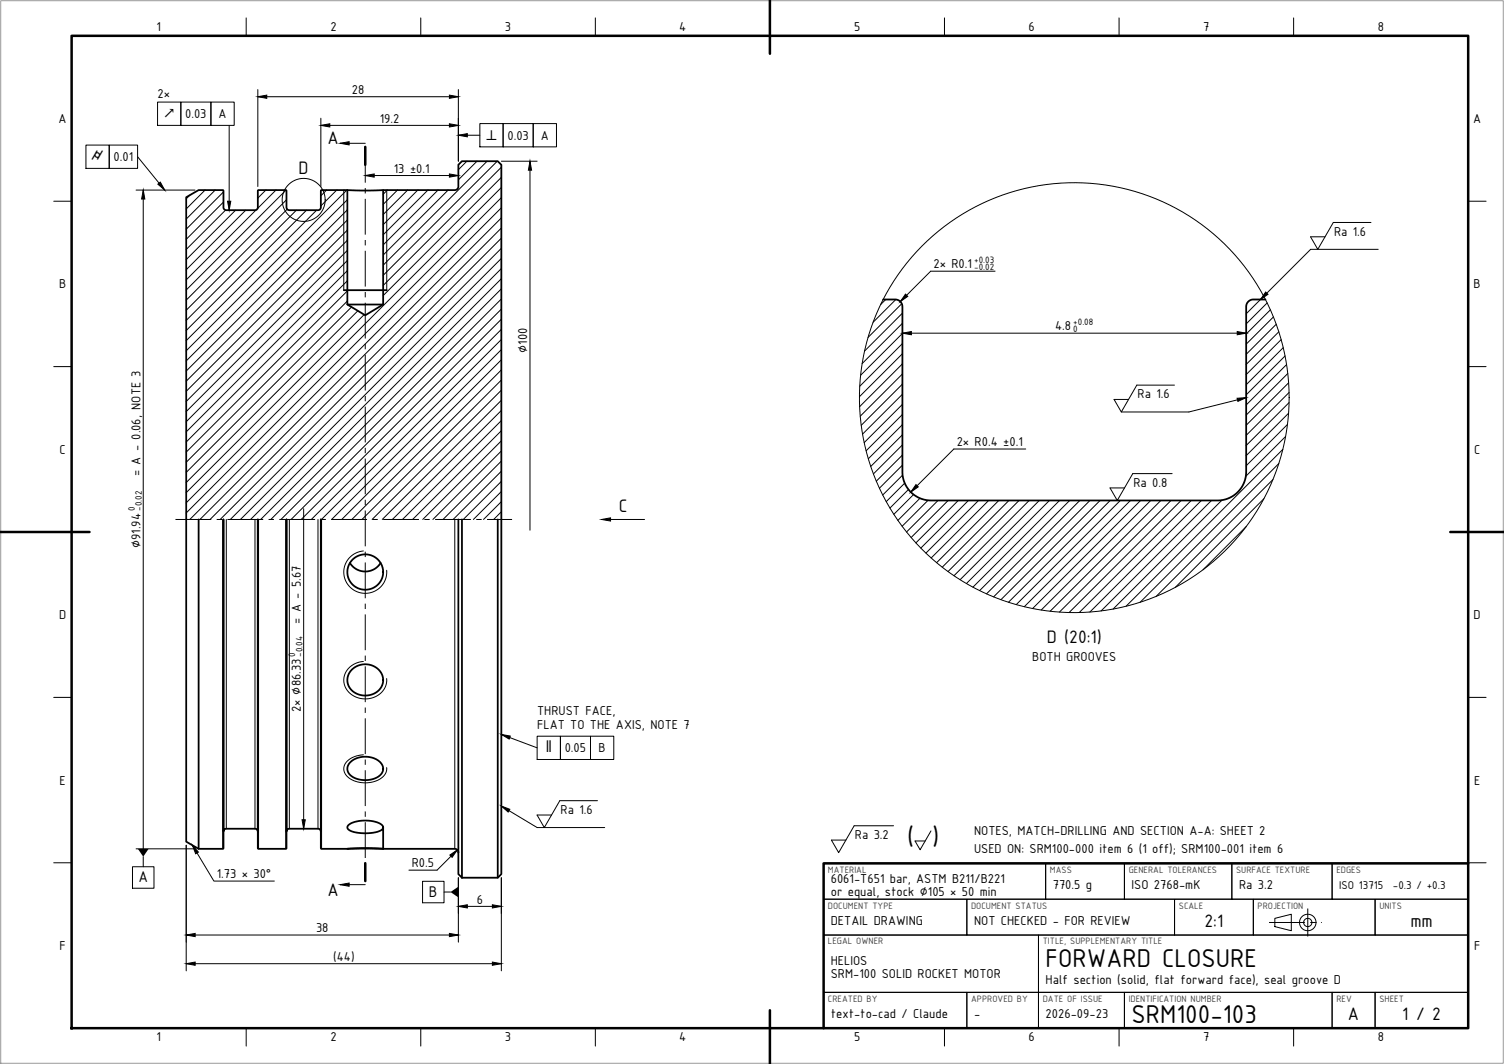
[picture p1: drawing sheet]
<svg xmlns="http://www.w3.org/2000/svg" width="420mm" height="297mm" viewBox="0 0 420 297" stroke-linecap="round" stroke-linejoin="round" font-family="sans-serif">
<g fill="none" stroke="#000" stroke-width=".28">
<path d="M68.8 5v5M117.5 5v5M166.3 5v5M215 5v5M263.8 5v5M312.5 5v5M361.2 5v5M44 28.5h6.5v6.5h-6.5zM50.5 28.5h8.4v6.5h-8.4zM58.9 28.5h6.5v6.5h-6.5zM64 35v23.7M72 25v27.1"/>
<path d="M72 27h56M89.6 33v19.1M89.6 35h38.4M95 40h7M128 25v20M128 37.7h6M134 34.5h6.5v6.5h-6.5zM140.5 34.5h8.4v6.5h-8.4zM148.9 34.5h6.5v6.5h-6.5zM15 56.2h5M24 40.5h6.5v6.5h-6.5zM30.5 40.5h7.9v6.5h-7.9z"/>
<path d="M38 53.1h16.5M38.4 43.7l7.6 9.4M40 53.1v183.8M53 54.5l-1 1M57.3 53.1l-5.3 5.2M60.1 53.1l-8.1 8.1M62.4 56.4l-10.4 10.4M62.4 53.6l-10.4 10.4M63 58.6l-11 11M65.8 58.7l-13.8 13.8M68.6 58.7l-16.6 16.6M71.5 58.6l-19.5 19.5"/>
<path d="M74.2 53.1l-2.2 2.2M77.1 53.1l-5.2 5.1M79.9 53.1l-27.9 27.9M80 55.8l-28 28M80.2 58.4l-28.2 28.2M82.8 58.7l-30.8 30.7M85.6 58.7l-33.6 33.6M88.4 58.7l-36.4 36.4M91.2 53.1l-1.6 1.6M94 53.1l-4.4 4.4M96 53.1v27.9M96.9 53.1l-44.9 44.8"/>
<path d="M97 58.6l-45 45M97 55.8l-45 45M102 49h26M108 53.1v27.9M108.2 53.1l-1.2 1.1M111 53.1l-4 4M113.8 53.1l-6.8 6.8M116.7 53.1l-9.7 9.6M119.5 53.1l-12.5 12.4M122.3 53.1l-15.3 15.3M125.1 53.1l-18.1 18.1M130.4 45l-2.4 2.4"/>
<path d="M133.2 45l-5.2 5.2M136 45l-29 29M138.9 45l-31.9 31.9M140 58l-87 87M140 55.2l-88 88M140 52.3l-88 88M140 49.5l-33 33M140 46.7l-33 33M140 45h10M148 45v103M410 56.2h5M97 78.4l-45 45"/>
<path d="M97 75.5l-45 45M97 72.7l-45 45M97 69.9l-45 45M97 67.1l-45 45M97 64.2l-45 45M97 61.4l-45 45M140 77.8l-67.2 67.2M140 75l-70 70M140 72.1l-72.9 72.9M140 69.3l-75.7 75.7M140 66.5l-78.5 78.5M140 63.7l-81.3 81.3"/>
<path d="M140 60.8l-84.2 84.2M277.9 75.7h-18l-8.5 8.5M382.8 62.1h-10.5l-4.3 7.5-2-3.5h4M384.9 69.6h-18.9l-18 18M97 84l-45 45M97 81.2l-45 45M98.2 85.7l-46.2 46.2M99.9 86.8l-47.9 47.9M101.7 87.8l-49.7 49.7M140 97.6l-47.4 47.4M140 94.8l-50.2 50.2v91.9M140 91.9l-53.1 53.1"/>
<path d="M140 89.1l-55.9 55.9M140 86.3l-58.7 58.7M140 83.5l-61.5 61.5M140 80.6l-64.4 64.4M247.3 83.6l-1.4 1.4M250.2 83.6l-6.4 6.4M251.8 84.8l-9.4 9.4M252 98.7l-12 12M252 95.9l-11.9 11.9M252 93.1l-11.7 11.7M252 90.3l-11.2 11.2M252 87.4l-10.6 10.6"/>
<path d="M252 93h96M353.9 84.6l-5.9 5.8M354.8 86.5l-6.8 6.7M355.6 88.5l-7.6 7.6M356.4 90.5l-8.4 8.4M357.1 92.6l-9.1 9.1M357.8 94.8l-9.8 9.8M358.4 97l-10.4 10.4M358.9 99.4l-10.9 10.8M15 102.3h5M140 117.4l-27.6 27.6M140 114.6l-30.4 30.4"/>
<path d="M140 111.7l-33.3 33.3M140 108.9l-36.1 36.1M140 106.1l-38.9 38.9M140 103.3l-41.7 41.7M140 100.4l-44.6 44.6M252 118.5l-9.5 9.6M252 115.7l-10.1 10.1M252 112.9l-10.7 10.7M252 110.1l-11.1 11.1M252 107.2l-11.5 11.5M252 104.4l-11.8 11.8M252 101.6l-11.9 11.9"/>
<path d="M328 107.5h-10.5l-4.4 7.5-2-3.5h4.1M348 111l-16 4h-18.9M359.3 101.8l-11.3 11.2M359.5 118.5l-11.5 11.5M359.6 104.3l-11.6 11.6M359.8 115.3l-11.8 11.9M359.9 106.8l-11.9 11.9M360 109.6l-12 11.9M360 112.4l-12 12M410 102.3h5M140 137.2l-7.8 7.8M140 134.4l-10.6 10.6"/>
<path d="M140 131.5l-13.5 13.5M140 128.7l-16.3 16.3M140 125.9l-19.1 19.1M140 123.1l-21.9 21.9M140 120.2l-24.8 24.8M252 129.9l-6.4 6.4M252 127l-7.3 7.3M252 124.2l-8.1 8.1M252 121.4l-8.8 8.8M252.1 132.6l-5.6 5.6M252.7 134.9l-5.2 5.1M253.7 136.6l-5.2 5.2"/>
<path d="M255.1 138l-5.5 5.6M256.9 139.1l-6.2 6.2M259.2 139.7l-7.3 7.2M262 139.7l-8.8 8.8M264.8 139.7l-10.4 10.3M267.6 139.7l-11.8 11.8M270.4 139.7l-13.3 13.3M273.3 139.7l-14.7 14.7M276.1 139.7l-16.1 16.1M278.9 139.7l-17.3 17.4M281.8 139.7l-18.7 18.6M284.6 139.7l-19.9 19.8"/>
<path d="M286.4 125.3h-20l-12.1 12.1M287.4 139.7l-21 21M290.2 139.7l-22.1 22.1M293.1 139.7l-23.2 23.2M295.9 139.7l-24.2 24.2M298.7 139.7l-25.1 25.2M301.5 139.7l-26 26.1M304.4 139.7l-26.9 26.9M307.2 139.7l-27.7 27.7M310 139.7l-28.4 28.4M312.9 139.7l-29.1 29.1M315.7 139.7l-29.7 29.7"/>
<path d="M318.5 139.7l-30.1 30.2M321.3 139.7l-30.5 30.6M324.2 139.7l-30.9 30.9M327 139.7l-31.2 31.2M327.3 132.2h-11l-4.3 7.5-2-3.5h4M329.8 139.7l-31.2 31.3M332.7 139.7l-31.3 31.3M335.5 139.7l-31.2 31.1M338.3 139.7l-30.8 30.8M341.2 139.6l-30.4 30.4M353 139.2l-24.8 24.8M355.5 133.9l-32.6 32.6"/>
<path d="M357.1 129.4l-38.7 38.7M358.2 125.4l-43.8 43.8M359 121.8l-11.1 11.1M15 148.5h5M62.2 145v91.9M63.2 145v86.3M71.2 145v86.3M72.2 145v91.9M79.8 145v91.9M80.8 145v86.3M84.8 142v89.3M88.8 145v86.3"/>
<path d="M101.5 153.8a6 6 0 0 0-5.4 6.5 6 6 0 0 0 6.5 5.4 6 6 0 0 0 5.4-6.5M127 145v91.9M140 142.9l-2.1 2.1M140 140l-5 5M170.5 145h9.5M348 147l-12 12M410 148.5h5M15 194.7h5M101.5 184.6a5.2 5.2 0 0 0-4.8 2.7 5.2 5.2 0 0 0 .3 5.4 6.3 6.3 0 0 0 10.9-1.9l.1-1.4M410 194.7h5M101.5 210.7a5.3 5.3 0 0 0-5.5 3.7 4.5 4.5 0 0 0 4.5 4 6.6 6.6 0 0 0 7.3-2.9l.2-1.2M140 205l10 3.8"/>
<path d="M150 205.5h6.5v6.5h-6.5zM156.5 205.5h8.4v6.5h-8.4zM164.9 205.5h6.5v6.5h-6.5zM38 236.9h16.5M40 239.1v2.8M52 235.9v35.1M53.7 235.9l6 10h16.9M127.7 237.2l-5.6 5.7h-7.9M140 225l10 6h18.9M166.8 223.5h-10.5l-4.3 7.5-2-3.5h4M249.5 230.5h-11l-4.3 7.5-2-3.5h4M260 232l-3.1 5.2-1.4-2.4h2.9"/>
<path d="M15 240.8h5M37 241.9h6v6h-6zM95 246.9h7M118 246h6v6h-6zM124 249h1.8M128 245v18M128 253h12M140 245v26M230 251h40v10h-40zM230 241h62v10h-62zM270 251h58v10h-58zM292 241h22v10h-22z"/>
<path d="M314 241h30v10h-30zM328 251h22v10h-22zM344 241h28v10h-28zM350 251h34v10h-34zM356 256.4l4.6-1.2v4.6l-4.6-1.1zM372 241h38v10h-38zM384 251h26v10h-26zM410 240.8h5M52 261h76M52 269h88M230 277h40v10h-40zM230 261h60v16h-60z"/>
<path d="M270 277h20v10h-20zM290 277h24v10h-24zM290 261h120v16h-120zM314 277h58v10h-58zM372 277h12v10h-12zM384 277h26v10h-26zM68.8 287v5M117.5 287v5M166.3 287v5M215 287v5M263.8 287v5M312.5 287v5"/>
<path d="M361.2 287v5"/>
<circle cx="84.8" cy="55.8" r="6"/>
<circle cx="300" cy="111" r="60"/>
<circle cx="365.2" cy="257.5" r="1.15"/>
<circle cx="365.2" cy="257.5" r="2.3"/>
</g>
<path d="M20 10h390v277h-390zM215 0v15M102 41v5M0 148.5h25M405 148.5h15M102 240.9v5M410 241h-180v46M215 282v15" fill="none" stroke="#000" stroke-width=".7"/>
<path d="M.2 .2h419.6v296.6h-419.6z" fill="none" stroke="#999" stroke-width=".28"/>
<path d="M102 41v204.9M49 145h94M354.4 257.5h14.7M365.2 261.4v-7.8" fill="none" stroke="#000" stroke-width=".28" stroke-dasharray="10 1.5 1.5 1.5" stroke-linecap="butt"/>
<g fill="none" stroke="#000" stroke-width=".5">
<path d="M97 53.1h10M96 81h12M97 85h10M246.6 83.6l4 .1 1 .6 .4 1.1v46.3a8 8 0 0 0 8 8h80a8 8 0 0 0 8-8v-46.3l.4-1.1 1-.6 4-.1M55.5 145v91.9M97.7 157.1l.9 1.1 1 .7 1.2 .5 1.2 .1 1.3-.1 1.2-.5 1-.8 .8-1M128 145v92.9M129 145v100M139 145v100M98.3 186.9l1.4-1 1.7-.4h1.7l1.7 .7 1.3 1.1 .7 1.5 .2 1.6-.6 1.5-1.4 1.4-1.9 .7-2.1 .1-1.9-.8-1.4-1.3-.7-1.7 .3-1.9zM97.8 212.7l1.3-.8 1.5-.5 1.6-.2 1.6 .3 1.5 .6 1.1 .9 .5 1v1.1l-.8 1.3-1.6 1-2.2 .4-2.2-.3-1.9-.8-1-1.2-.1-1.4zM97.3 230.3l.9-.6 1.3-.4 3.4-.2 3 .7 .8 .5 .3 .7-.5 .7-1.3 .5-2 .4h-2.2l-2.1-.3-1.3-.6-.6-.6z"/>
<path d="M107 230.9v6h-.2M107 236.9a46.6 46.6 0 0 0-9.8 0h-.2h.2M128 237.9l-.3-.7-.7-.3-37.4-.1v-91.8v87.1l-.2-.5-.6-.3h-8.1l-.5 .3-.2 .5v-87.1v91.8l-.2 .1h-7.6l-.2-.1v-91.8v87.1l-.2-.5-.6-.3h-8.1l-.5 .3-.2 .5v-87.1v91.8l-.2 .1h-6.7l-3.5-2v-179.8l3.5-2h6.8l.1 4.9 .3 .5 .5 .2 8.4-.2 .4-.5v-4.7l.2-.2h7.7l.1 4.9 .5 .6 8.4 .1 .5-.3 .2-.4 .1-4.9h7.3v31.9l5 3 5-3v-31.9l20.2-.1 .5-.3 .3-.5v-6.2l1-1h10l1 1v198l-1 1h-10M128 237.9v6.1l1 1"/>
<circle cx="102" cy="159.7" r="5"/>
</g>
<g fill="#000" stroke="#000" stroke-width=".28">
<path d="M72 27l2.5-.5v1zM89.6 35l2.5-.4v.9zM95 40l2.5-.5v1zM125.5 34.6l2.5 .4-2.5 .5zM125.5 26.5l2.5 .5-2.5 .5zM128 37.7l2.5-.4v.9zM40 53.1l.4 2.5h-.8zM44.1 51.4l.7-.6 1.2 2.3zM63.6 56.2h.9l-.5 2.5zM102 49l2.5-.4v.8zM125.5 48.6l2.5 .4-2.5 .4zM148 45l.5 2.5h-.9z"/>
<path d="M252.9 82.1l.6 .6-2.1 1.5zM252 93l2.5-.5v1zM345.5 92.5l2.5 .5-2.5 .5zM353.4 81.5l.7 .7-2.1 1.4zM345.5 111.2l2.5-.2-2.3 1zM255.8 135.3l.6 .6-2.1 1.5zM168 145l2.5-.4v.9zM140 205l2.5 .5-.3 .8zM53.7 235.9l1.7 2-.8 .4zM84.3 228.8h1l-.5 2.5zM125.6 238.7l2.1-1.5-1.4 2.1zM140 225l2.4 .9-.5 .8z"/>
<path d="M95 246.9l2.5-.4v.9zM128 253l2.5-.4v.9zM137.5 252.6l2.5 .4-2.5 .5zM52 261l2.5-.4v.9zM52 269l2.5-.4v.9zM125.5 260.6l2.5 .4-2.5 .5zM137.5 268.6l2.5 .4-2.5 .5z"/>
</g>
<path d="M38.5 236.9h3l-1.5 2.2zM125.8 249l2.2-1.5v3z" fill="#000"/>
<g font-size="7.8">
<text x="253.3" y="236">( )</text>
<text x="292" y="269.8">FORWARD CLOSURE</text>
<text x="316" y="285.5">SRM100-103</text>
</g>
<g font-size="5.4">
<text x="91.4" y="40.2">A</text>
<text x="83.4" y="48.6">D</text>
<text x="172.8" y="143">C</text>
<text x="292.3" y="179.5">D (20:1)</text>
<text x="91.4" y="250.2">A</text>
<text x="336.4" y="258.8">2:1</text>
<text x="393.9" y="258.8">mm</text>
<text x="376.4" y="284.8">A</text>
<text x="391.6" y="284.8">1 / 2</text>
</g>
<g font-size="4.7">
<text x="45.5" y="33">↗</text>
<text x="135.4" y="39">⟂</text>
<text x="25.3" y="45">⌭</text>
<text x="152.2" y="210">∥</text>
<text x="38.6" y="246.2">A</text>
<text x="119.8" y="250.3">B</text>
</g>
<g font-size="3.9">
<text x="43.7" y="8.7">1</text>
<text x="92.2" y="8.7">2</text>
<text x="141" y="8.7">3</text>
<text x="189.6" y="8.7">4</text>
<text x="238.5" y="8.7">5</text>
<text x="287.2" y="8.7">6</text>
<text x="336" y="8.7">7</text>
<text x="384.7" y="8.7">8</text>
<text x="44" y="27.3">2×</text>
<text x="98.3" y="26.2">28</text>
<text x="16.4" y="34.3">A</text>
<text x="51.7" y="33">0.03</text>
<text x="61" y="33">A</text>
<text x="106" y="34.2">19.2</text>
<text x="411.4" y="34.3">A</text>
<text x="141.7" y="39">0.03</text>
<text x="151" y="39">A</text>
<text x="31.7" y="45">0.01</text>
<text x="110" y="48.2">13 ±0.1</text>
<text x="372.5" y="65.8">Ra 1.6</text>
<text x="260.7" y="74.9">2× R0.1</text>
<text x="16.5" y="80.5">B</text>
<text x="411.5" y="80.5">B</text>
<text x="294.7" y="92.2">4.8</text>
<text x="147.2" y="98.5" transform="rotate(-90 147.2 98.5)">⌀100</text>
<text x="317.7" y="111.2">Ra 1.6</text>
<text x="267.2" y="124.5">2× R0.4 ±0.1</text>
<text x="16.6" y="126.7">C</text>
<text x="411.6" y="126.7">C</text>
<text x="39.2" y="133" transform="rotate(-90 39.2 133)">= A - 0.06, NOTE 3</text>
<text x="316.5" y="135.9">Ra 0.8</text>
<text x="39.2" y="153" transform="rotate(-90 39.2 153)">⌀91.94</text>
<text x="16.5" y="172.8">D</text>
<text x="411.5" y="172.8">D</text>
<text x="84" y="174.2" transform="rotate(-90 84 174.2)">= A - 5.67</text>
<text x="288.2" y="184.5">BOTH GROOVES</text>
<text x="84" y="198.9" transform="rotate(-90 84 198.9)">2× ⌀86.33</text>
<text x="150" y="199.6">THRUST FACE,</text>
<text x="150" y="203.5">FLAT TO THE AXIS, NOTE 7</text>
<text x="157.7" y="210">0.05</text>
<text x="167.2" y="210">B</text>
<text x="16.6" y="219">E</text>
<text x="411.6" y="219">E</text>
<text x="156.5" y="227.2">Ra 1.6</text>
<text x="272" y="233">NOTES, MATCH-DRILLING AND SECTION A-A: SHEET 2</text>
<text x="238.7" y="234.2">Ra 3.2</text>
<text x="272" y="238">USED ON: SRM100-000 item 6 (1 off); SRM100-001 item 6</text>
<text x="60.5" y="245.1">1.73 × 30°</text>
<text x="115" y="242.1">R0.5</text>
<text x="232" y="246.4">6061-T651 bar, ASTM B211/B221</text>
<text x="232" y="250.1">or equal, stock ⌀105 × 50 min</text>
<text x="294" y="248.3">770.5 g</text>
<text x="316" y="248.3">ISO 2768-mK</text>
<text x="346" y="248.3">Ra 3.2</text>
<text x="133.1" y="252.2">6</text>
<text x="88.3" y="260.2">38</text>
<text x="232" y="258.3">DETAIL DRAWING</text>
<text x="272" y="258.3">NOT CHECKED - FOR REVIEW</text>
<text x="16.6" y="265.2">F</text>
<text x="93" y="268.2">(44)</text>
<text x="232" y="269.4">HELIOS</text>
<text x="411.6" y="265.2">F</text>
<text x="232" y="273.1">SRM-100 SOLID ROCKET MOTOR</text>
<text x="292" y="274.6">Half section (solid, flat forward face), seal groove D</text>
<text x="232" y="284.3">text-to-cad / Claude</text>
<text x="272" y="284.3">-</text>
<text x="292" y="284.3">2026-09-23</text>
<text x="43.7" y="290.7">1</text>
<text x="92.2" y="290.7">2</text>
<text x="141" y="290.7">3</text>
<text x="189.6" y="290.7">4</text>
<text x="238.5" y="290.7">5</text>
<text x="287.2" y="290.7">6</text>
<text x="336" y="290.7">7</text>
<text x="384.7" y="290.7">8</text>
</g>
<g font-size="3.4">
<text x="374" y="248.1">ISO 13715</text>
<text x="389" y="248.1">-0.3 / +0.3</text>
</g>
<g font-size="2.8">
<text x="272.1" y="73.4">+0.03</text>
<text x="272.1" y="75.4">-0.02</text>
<text x="299.7" y="90.7">+0.08</text>
<text x="299.7" y="92.7">0</text>
<text x="37.7" y="142.6" transform="rotate(-90 37.7 142.6)">0</text>
<text x="39.6" y="142.6" transform="rotate(-90 39.6 142.6)">-0.02</text>
<text x="82.5" y="183.3" transform="rotate(-90 82.5 183.3)">0</text>
<text x="84.5" y="183.3" transform="rotate(-90 84.5 183.3)">-0.04</text>
</g>
<g font-size="2.8" fill="#404040">
<text x="231.2" y="243.6">MATERIAL</text>
<text x="293.2" y="243.6">MASS</text>
<text x="315.2" y="243.6">GENERAL TOLERANCES</text>
<text x="345.2" y="243.6">SURFACE TEXTURE</text>
<text x="373.2" y="243.6">EDGES</text>
<text x="231.2" y="253.6">DOCUMENT TYPE</text>
<text x="271.2" y="253.6">DOCUMENT STATUS</text>
<text x="329.2" y="253.6">SCALE</text>
<text x="351.2" y="253.6">PROJECTION</text>
<text x="385.2" y="253.6">UNITS</text>
<text x="231.2" y="263.6">LEGAL OWNER</text>
<text x="291.2" y="263.6">TITLE, SUPPLEMENTARY TITLE</text>
<text x="231.2" y="279.6">CREATED BY</text>
<text x="271.2" y="279.6">APPROVED BY</text>
<text x="291.2" y="279.6">DATE OF ISSUE</text>
<text x="315.2" y="279.6">IDENTIFICATION NUMBER</text>
<text x="373.2" y="279.6">REV</text>
<text x="385.2" y="279.6">SHEET</text>
</g>
</svg>
